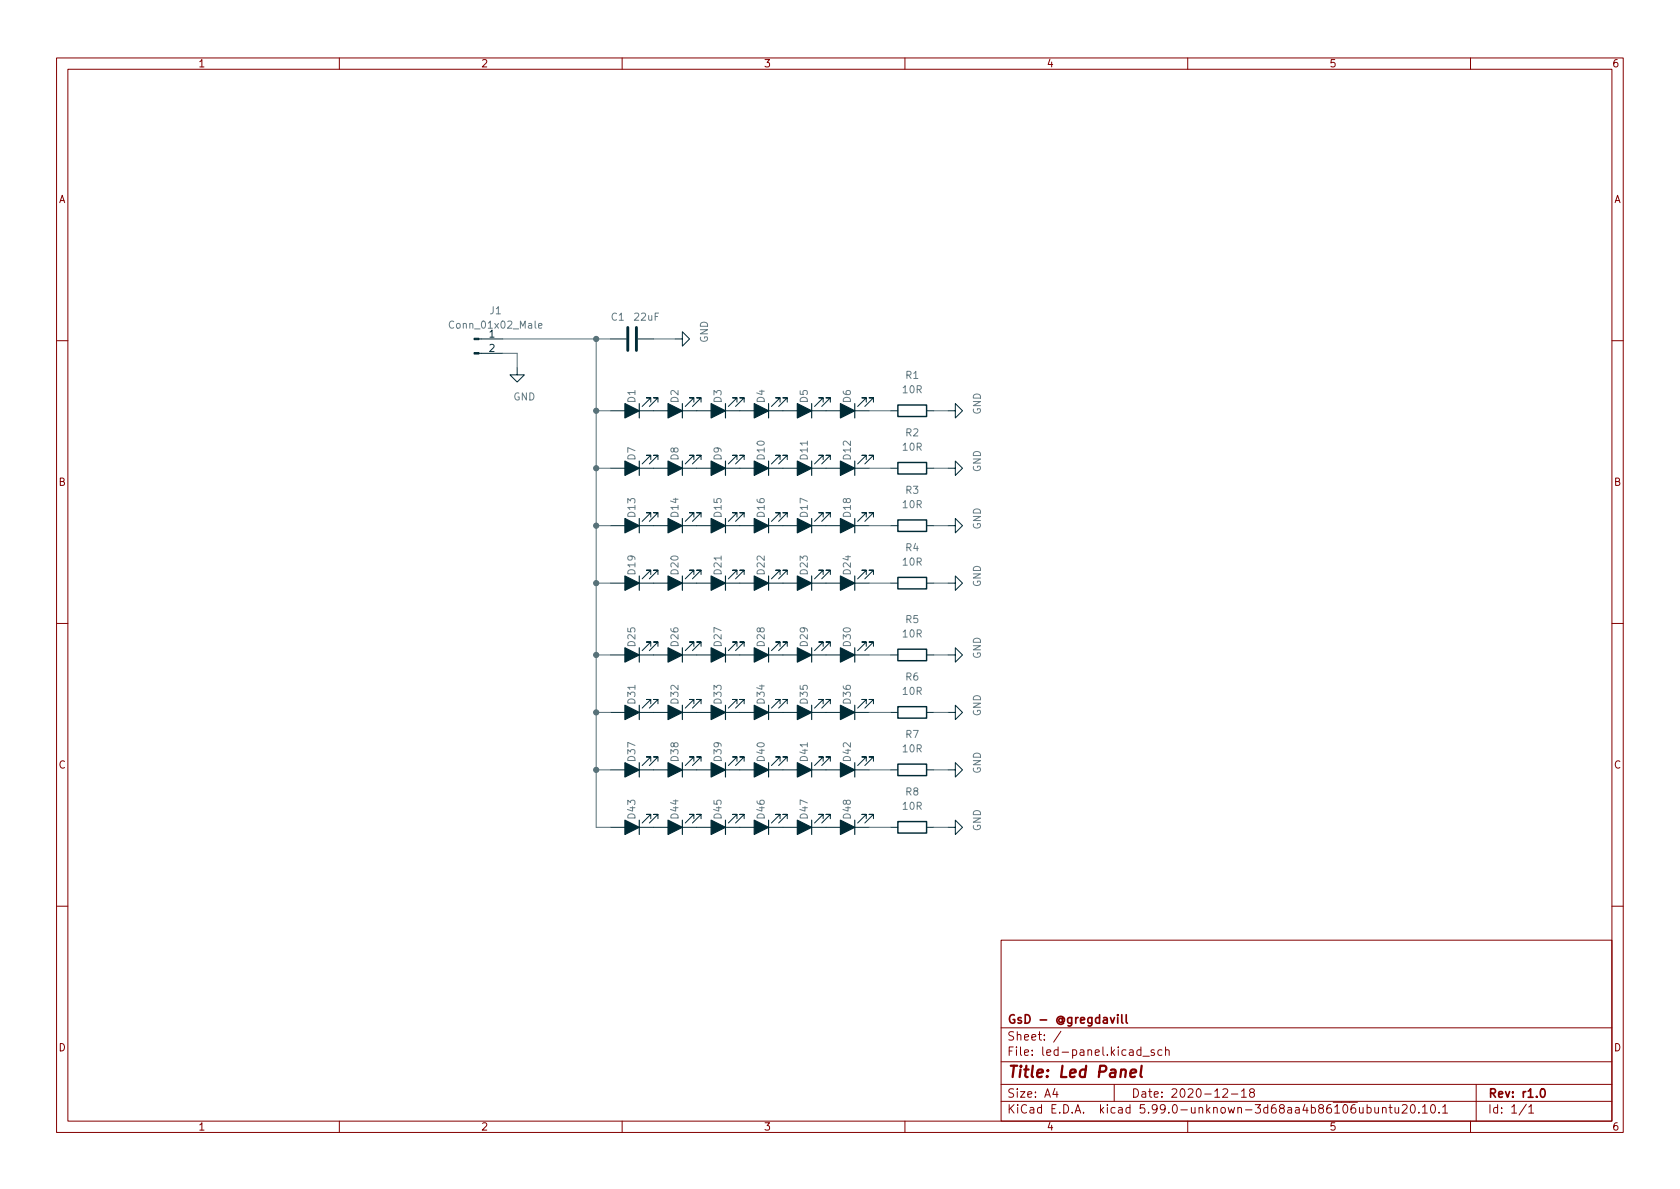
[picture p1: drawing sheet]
<svg xmlns="http://www.w3.org/2000/svg" width="297mm" height="210mm" viewBox="0 0 297 210" stroke-linecap="round" stroke-linejoin="round" font-family="sans-serif">
<g fill="none" stroke="#840000" stroke-width=".18">
<path d="M10 10.2h277v190.1h-277zM12 12.2h273v186.1h-273zM60 10.2v2M110 10.2v2M160 10.2v2M210 10.2v2M260 10.2v2M10 60.2h2M285 60.2h2M10 110.2h2M285 110.2h2M10 160.2h2"/>
<path d="M177 166.3h108v32h-108zM285 160.2h2M60 198.3v2M110 198.3v2M160 198.3v2M177 194.8h108M177 191.8h108M177 187.8h108M177 181.8h108M186.5 192.5l-.4 1h1M186.9 193v1M187.6 182.4l-1.3 1.9"/>
<path d="M197 191.8v3M201.7 185.7l-.4-.1-.3 .3v.4l.1 .3h.6M201.7 185.1v1.5M202.1 186.8h1.1M204.1 185.7l-.4-.1-.2 .2 .1 .3 .5 .1v.4h-.6M205.4 185.7l-.4-.1-.3 .3v.4l.2 .3h.5M206.1 185.8l.2-.2 .3 .1 .1 .9M206.1 185.1v1.5M210 198.3v2M216.2 192.7l.6-.2 .2 .2 .1 .3-1 1h1M217.7 193.5h1.2M219.5 193l.4-.5v1.5"/>
<path d="M219.5 194h.9M221.2 193.2l-.3-.3 .1-.2 .2-.2 .4 .1 .2 .2-.1 .2-.6 .2-.2 .3 .1 .4 .2 .1h.3l.3-.3-.1-.4-.2-.1M243.1 195.8v1h.4l.2-.1M243.7 195.8v1M244.4 196l.2-.2 .4 .1 .1 .9M244.4 195.8v1M245.6 195.8h.5M245.8 195.3v1.3l.3 .2M246.6 195.8l.1 1h.4l.2-.1M247.3 195.8v1M247.9 195.5l.6-.2 .2 .2 .1 .3-.9 1h.9M249.6 195.4l.1-.1a.81 .81 0 0 1 .6 .7 .81 .81 0 0 1-.3 .8h-.1a.81 .81 0 0 1-.6-.6 .81 .81 0 0 1 .3-.8z"/>
<path d="M250.9 196.7v.1M251.5 195.8l.4-.5v1.5M251.5 196.8h.9M253.1 195.4l.2-.1a.81 .81 0 0 1 .6 .7 .81 .81 0 0 1-.3 .8h-.2a.81 .81 0 0 1-.5-.6 .81 .81 0 0 1 .2-.8zM254.4 196.7v.1M255.1 195.8l.4-.5v1.5M255.1 196.8h.8M260 198.3v2M261 191.8v6.5M269.9 195.3l-1.3 1.9M270.3 195.8l.4-.5v1.5M270.3 196.8h.9"/>
</g>
<path d="M196.3 179.9l.4 1 .4-1M197.6 179.4v.2M197.6 179.9v1M198.3 179.4v1.3l.3 .2M199.1 179.4v1.3l.2 .2M272.6 192.6l.1-.1a.81 .81 0 0 1 .6 .7 .81 .81 0 0 1-.3 .8h-.2a.82 .82 0 0 1-.5-.6 .82 .82 0 0 1 .3-.8z" fill="none" stroke="#840000" stroke-width=".3"/>
<path d="M199.9 189.8l1-.2-.1-.4-.5-.1-.4 .3v1l.2 .1 .6-.1M201.9 188.5l-.3 1.7 .3 .3" fill="none" stroke="#840000" stroke-width=".4"/>
<g fill="none" stroke="#002b36" stroke-width=".2">
<path d="M113 71.4v2.5M120.6 71.4v2.5M128.3 71.4v2.5M135.9 71.4v2.5M143.5 71.4v2.5M151.1 71.4v2.5M113 81.5v2.6M113 91.7v2.5M120.6 81.5v2.6M120.6 91.7v2.5M128.3 81.5v2.6M128.3 91.7v2.5"/>
<path d="M135.9 81.5v2.6M135.9 91.7v2.5M143.5 81.5v2.6M143.5 91.7v2.5M151.1 81.5v2.6M151.1 91.7v2.5M113 101.8v2.6M113 114.5v2.6M120.6 101.8v2.6M120.6 114.5v2.6M128.3 101.8v2.6M128.3 114.5v2.6"/>
<path d="M135.9 101.8v2.6M135.9 114.5v2.6M143.5 101.8v2.6M143.5 114.5v2.6M151.1 101.8v2.6M151.1 114.5v2.6M113 124.7v2.5M113 134.9v2.5M120.6 124.7v2.5M120.6 134.9v2.5M128.3 124.7v2.5M128.3 134.9v2.5"/>
<path d="M135.9 124.7v2.5M135.9 134.9v2.5M143.5 124.7v2.5M143.5 134.9v2.5M151.1 124.7v2.5M151.1 134.9v2.5M113 145v2.6M120.6 145v2.6M128.3 145v2.6M135.9 145v2.6M143.5 145v2.6M151.1 145v2.6"/>
</g>
<g fill="none" stroke="#002b36" stroke-width=".18">
<path d="M84.7 59.9h4.2M107.9 59.9h2.8M112.8 59.9h2.8M119.4 59.9h1.2v-1.2l1.3 1.2-1.3 1.3v-1.3M84.7 62.5h4.2M91.4 65v1.3h1.3l-1.3 1.3-1.2-1.3h1.2M107.9 72.6h45.8M115.1 71.1v-.7h-.8h.8l-1.6 1.5M116.3 71.1v-.7h-.7h.7l-1.5 1.5M122.7 71.1v-.7h-.8h.8l-1.5 1.5M124 71.1v-.7h-.8h.8l-1.6 1.5M130.3 71.1v-.7h-.8h.8l-1.5 1.5"/>
<path d="M131.6 71.1v-.7h-.8h.8l-1.6 1.5M137.9 71.1v-.7h-.7h.7l-1.5 1.5M139.2 71.1v-.7h-.8h.8l-1.5 1.5M145.5 71.1v-.7h-.7h.7l-1.5 1.5M146.8 71.1v-.7h-.8h.8l-1.5 1.5M153.2 71.1v-.7h-.8h.8l-1.6 1.5M154.4 71.1v-.7h-.7h.7l-1.5 1.5M157.5 72.6h1.2M163.8 72.6h1.3M167.6 72.6h1.3v-1.2l1.3 1.2-1.3 1.3v-1.3M107.9 82.8h45.8M107.9 93h45.8"/>
<path d="M115.1 91.4v-.7h-.8h.8l-1.6 1.5M115.1 81.3v-.8h-.8h.8l-1.6 1.5M116.3 91.4v-.7h-.7h.7l-1.5 1.5M116.3 81.3v-.8h-.7h.7l-1.5 1.5M122.7 81.3v-.8h-.8h.8l-1.5 1.5M122.7 91.4v-.7h-.8h.8l-1.5 1.5M124 81.3v-.8h-.8h.8l-1.6 1.5M124 91.4v-.7h-.8h.8l-1.6 1.5M130.3 81.3v-.8h-.8h.8l-1.5 1.5M130.3 91.4v-.7h-.8h.8l-1.5 1.5M131.6 81.3v-.8h-.8h.8l-1.6 1.5M131.6 91.4v-.7h-.8h.8l-1.6 1.5"/>
<path d="M137.9 81.3v-.8h-.7h.7l-1.5 1.5M137.9 91.4v-.7h-.7h.7l-1.5 1.5M139.2 81.3v-.8h-.8h.8l-1.5 1.5M139.2 91.4v-.7h-.8h.8l-1.5 1.5M145.5 81.3v-.8h-.7h.7l-1.5 1.5M145.5 91.4v-.7h-.7h.7l-1.5 1.5M146.8 81.3v-.8h-.8h.8l-1.5 1.5M146.8 91.4v-.7h-.8h.8l-1.5 1.5M153.2 81.3v-.8h-.8h.8l-1.6 1.5M153.2 91.4v-.7h-.8h.8l-1.6 1.5M154.4 81.3v-.8h-.7h.7l-1.5 1.5M154.4 91.4v-.7h-.7h.7l-1.5 1.5"/>
<path d="M157.5 82.8h1.2M157.5 93h1.2M163.8 82.8h1.3M163.8 93h1.3M167.6 93h1.3v-1.3l1.3 1.3-1.3 1.2v-1.2M167.6 82.8h1.3v-1.3l1.3 1.3-1.3 1.3v-1.3M107.9 103.1h45.8M107.9 115.8h45.8M115.1 101.6v-.8h-.8h.8l-1.6 1.6M115.1 114.3v-.8h-.8h.8l-1.6 1.6M116.3 101.6v-.8h-.7h.7l-1.5 1.6M116.3 114.3v-.8h-.7h.7l-1.5 1.6"/>
<path d="M122.7 114.3v-.8h-.8h.8l-1.5 1.6M122.7 101.6v-.8h-.8h.8l-1.5 1.6M124 114.3v-.8h-.8h.8l-1.6 1.6M124 101.6v-.8h-.8h.8l-1.6 1.6M130.3 114.3v-.8h-.8h.8l-1.5 1.6M130.3 101.6v-.8h-.8h.8l-1.5 1.6M131.6 114.3v-.8h-.8h.8l-1.6 1.6M131.6 101.6v-.8h-.8h.8l-1.6 1.6M137.9 101.6v-.8h-.7h.7l-1.5 1.6M137.9 114.3v-.8h-.7h.7l-1.5 1.6M139.2 101.6v-.8h-.8h.8l-1.5 1.6M139.2 114.3v-.8h-.8h.8l-1.5 1.6"/>
<path d="M145.5 101.6v-.8h-.7h.7l-1.5 1.6M145.5 114.3v-.8h-.7h.7l-1.5 1.6M146.8 101.6v-.8h-.8h.8l-1.5 1.6M146.8 114.3v-.8h-.8h.8l-1.5 1.6M153.2 114.3v-.8h-.8h.8l-1.6 1.6M153.2 101.6v-.8h-.8h.8l-1.6 1.6M154.4 114.3v-.8h-.7h.7l-1.5 1.6M154.4 101.6v-.8h-.7h.7l-1.5 1.6M157.5 103.1h1.2M157.5 115.8h1.2M163.8 103.1h1.3M163.8 115.8h1.3"/>
<path d="M167.6 115.8h1.3v-1.3l1.3 1.3-1.3 1.3v-1.3M167.6 103.1h1.3v-1.3l1.3 1.3-1.3 1.3v-1.3M107.9 136.1h45.8M107.9 126h45.8M115.1 134.6v-.7h-.8h.8l-1.6 1.5M115.1 124.5v-.8h-.8h.8l-1.6 1.5M116.3 134.6v-.7h-.7h.7l-1.5 1.5M116.3 124.5v-.8h-.7h.7l-1.5 1.5M122.7 124.5v-.8h-.8h.8l-1.5 1.5M122.7 134.6v-.7h-.8h.8l-1.5 1.5M124 124.5v-.8h-.8h.8l-1.6 1.5M124 134.6v-.7h-.8h.8l-1.6 1.5"/>
<path d="M130.3 124.5v-.8h-.8h.8l-1.5 1.5M130.3 134.6v-.7h-.8h.8l-1.5 1.5M131.6 124.5v-.8h-.8h.8l-1.6 1.5M131.6 134.6v-.7h-.8h.8l-1.6 1.5M137.9 124.5v-.8h-.7h.7l-1.5 1.5M137.9 134.6v-.7h-.7h.7l-1.5 1.5M139.2 124.5v-.8h-.8h.8l-1.5 1.5M139.2 134.6v-.7h-.8h.8l-1.5 1.5M145.5 124.5v-.8h-.7h.7l-1.5 1.5M145.5 134.6v-.7h-.7h.7l-1.5 1.5M146.8 124.5v-.8h-.8h.8l-1.5 1.5M146.8 134.6v-.7h-.8h.8l-1.5 1.5"/>
<path d="M153.2 134.6v-.7h-.8h.8l-1.6 1.5M153.2 124.5v-.8h-.8h.8l-1.6 1.5M154.4 134.6v-.7h-.7h.7l-1.5 1.5M154.4 124.5v-.8h-.7h.7l-1.5 1.5M157.5 136.1h1.2M157.5 126h1.2M163.8 136.1h1.3M163.8 126h1.3M167.6 126h1.3v-1.3l1.3 1.3-1.3 1.2v-1.2M167.6 136.1h1.3v-1.2l1.3 1.2-1.3 1.3v-1.3M107.9 146.3h45.8M115.1 144.8v-.8h-.8h.8l-1.6 1.5"/>
<path d="M116.3 144.8v-.8h-.7h.7l-1.5 1.5M122.7 144.8v-.8h-.8h.8l-1.5 1.5M124 144.8v-.8h-.8h.8l-1.6 1.5M130.3 144.8v-.8h-.8h.8l-1.5 1.5M131.6 144.8v-.8h-.8h.8l-1.6 1.5M137.9 144.8v-.8h-.7h.7l-1.5 1.5M139.2 144.8v-.8h-.8h.8l-1.5 1.5M145.5 144.8v-.8h-.7h.7l-1.5 1.5M146.8 144.8v-.8h-.8h.8l-1.5 1.5M153.2 144.8v-.8h-.8h.8l-1.6 1.5M154.4 144.8v-.8h-.7h.7l-1.5 1.5M157.5 146.3h1.2"/>
<path d="M163.8 146.3h1.3M167.6 146.3h1.3v-1.3l1.3 1.3-1.3 1.3v-1.3"/>
</g>
<g fill="#002b36" stroke="#002b36" stroke-width=".2">
<path d="M148.6 134.9l2.5 1.2-2.5 1.3z"/>
<path d="M141 81.5l2.5 1.3-2.5 1.3z"/>
<path d="M141 91.7l2.5 1.3-2.5 1.2z"/>
<path d="M141 71.4l2.5 1.2-2.5 1.3z"/>
<path d="M133.3 101.8l2.6 1.3-2.6 1.3z"/>
<path d="M133.3 81.5l2.6 1.3-2.6 1.3z"/>
<path d="M133.3 71.4l2.6 1.2-2.6 1.3z"/>
<path d="M133.3 91.7l2.6 1.3-2.6 1.2z"/>
<path d="M148.6 124.7l2.5 1.3-2.5 1.2z"/>
<path d="M148.6 145l2.5 1.3-2.5 1.3z"/>
<path d="M141 101.8l2.5 1.3-2.5 1.3z"/>
<path d="M148.6 114.5l2.5 1.3-2.5 1.3z"/>
<path d="M141 145l2.5 1.3-2.5 1.3z"/>
<path d="M110.5 134.9l2.5 1.2-2.5 1.3z"/>
<path d="M133.3 145l2.6 1.3-2.6 1.3z"/>
<path d="M133.3 124.7l2.6 1.3-2.6 1.2z"/>
<path d="M133.3 134.9l2.6 1.2-2.6 1.3z"/>
<path d="M133.3 114.5l2.6 1.3-2.6 1.3z"/>
<path d="M141 124.7l2.5 1.3-2.5 1.2z"/>
<path d="M141 114.5l2.5 1.3-2.5 1.3z"/>
<path d="M141 134.9l2.5 1.2-2.5 1.3z"/>
<path d="M148.6 101.8l2.5 1.3-2.5 1.3z"/>
<path d="M148.6 81.5l2.5 1.3-2.5 1.3z"/>
<path d="M148.6 71.4l2.5 1.2-2.5 1.3z"/>
<path d="M148.6 91.7l2.5 1.3-2.5 1.2z"/>
<path d="M118.1 114.5l2.5 1.3-2.5 1.3z"/>
<path d="M118.1 81.5l2.5 1.3-2.5 1.3z"/>
<path d="M118.1 71.4l2.5 1.2-2.5 1.3z"/>
<path d="M118.1 91.7l2.5 1.3-2.5 1.2z"/>
<path d="M118.1 101.8l2.5 1.3-2.5 1.3z"/>
<path d="M125.7 114.5l2.6 1.3-2.6 1.3z"/>
<path d="M125.7 124.7l2.6 1.3-2.6 1.2z"/>
<path d="M125.7 145l2.6 1.3-2.6 1.3z"/>
<path d="M125.7 134.9l2.6 1.2-2.6 1.3z"/>
<path d="M118.1 124.7l2.5 1.3-2.5 1.2z"/>
<path d="M118.1 134.9l2.5 1.2-2.5 1.3z"/>
<path d="M118.1 145l2.5 1.3-2.5 1.3z"/>
<path d="M110.5 91.7l2.5 1.3-2.5 1.2z"/>
<path d="M110.5 81.5l2.5 1.3-2.5 1.3z"/>
<path d="M110.5 71.4l2.5 1.2-2.5 1.3z"/>
<path d="M110.5 101.8l2.5 1.3-2.5 1.3z"/>
<path d="M110.5 124.7l2.5 1.3-2.5 1.2z"/>
<path d="M110.5 114.5l2.5 1.3-2.5 1.3z"/>
<path d="M110.5 145l2.5 1.3-2.5 1.3z"/>
<path d="M125.7 81.5l2.6 1.3-2.6 1.3z"/>
<path d="M125.7 91.7l2.6 1.3-2.6 1.2z"/>
<path d="M125.7 101.8l2.6 1.3-2.6 1.3z"/>
<path d="M125.7 71.4l2.6 1.2-2.6 1.3z"/>
</g>
<path d="M158.7 71.6h5.1v2.1h-5.1zM158.7 91.9h5.1v2.1h-5.1zM158.7 81.8h5.1v2h-5.1zM158.7 102.1h5.1v2h-5.1zM158.7 114.8h5.1v2h-5.1zM158.7 135.1h5.1v2.1h-5.1zM158.7 125h5.1v2h-5.1zM158.7 145.3h5.1v2h-5.1z" fill="none" stroke="#002b36" stroke-width=".25"/>
<path d="M111 57.9v4.1M112.5 57.9v4.1" fill="none" stroke="#002b36" stroke-width=".51"/>
<g fill="#002b36" stroke="#002b36" stroke-width=".18">
<path d="M83.8 62.4h.9v.2h-.9z"/>
<path d="M83.8 59.8h.9v.3h-.9z"/>
</g>
<path d="M95.2 57.6l.6-.1v-.2l-.4-.1-.2 .2 .1 .6h.5" fill="none" stroke="#657b83" stroke-width=".18"/>
<g fill="none" stroke="#586e75" stroke-width=".18">
<path d="M88.9 59.9h19M105.4 59.9v86.4h2.5M115.6 59.9h3.8M88.9 62.5h2.5v2.5M105.4 72.6h2.5M153.7 72.6h3.8M165.1 72.6h2.5M105.4 82.8h2.5M105.4 93h2.5M153.7 82.8h3.8M153.7 93h3.8M165.1 82.8h2.5"/>
<path d="M165.1 93h2.5M105.4 103.1h2.5M105.4 115.8h2.5M153.7 103.1h3.8M153.7 115.8h3.8M165.1 103.1h2.5M165.1 115.8h2.5M105.4 136.1h2.5M105.4 126h2.5M153.7 136.1h3.8M153.7 126h3.8M165.1 136.1h2.5"/>
<path d="M165.1 126h2.5M153.7 146.3h3.8M165.1 146.3h2.5"/>
</g>
<g fill="#586e75" stroke="#586e75" stroke-width=".18">
<circle cx="105.4" cy="59.9" r=".46"/>
<circle cx="105.4" cy="103.1" r=".46"/>
<circle cx="105.4" cy="115.8" r=".46"/>
<circle cx="105.4" cy="126" r=".46"/>
<circle cx="105.4" cy="136.1" r=".46"/>
<circle cx="105.4" cy="82.8" r=".46"/>
<circle cx="105.4" cy="72.6" r=".46"/>
<circle cx="105.4" cy="93" r=".46"/>
</g>
<text font-size="2.8" fill="#840000" x="178" y="190.6">Title: Led Panel</text>
<g font-size="2.1" fill="#840000">
<text x="178" y="184">Sheet: /</text>
<text x="178" y="181">GsD - @gregdavill</text>
<text x="178" y="186.7">File: led-panel.kicad_sch</text>
<text x="178" y="196.9">KiCad E.D.A. kicad 5.99.0-unknown-3d68aa4b86~106~ubuntu20.10.1</text>
<text x="178" y="194.1">Size: A4</text>
<text x="200" y="194.1">Date: 2020-12-18</text>
<text x="263" y="194.1">Rev: r1.0</text>
<text x="263" y="196.9">Id: 1/1</text>
</g>
<g font-size="1.8" fill="#840000">
<text x="35" y="11.9">1</text>
<text x="85" y="11.9">2</text>
<text x="135" y="11.9">3</text>
<text x="185" y="11.9">4</text>
<text x="235" y="11.9">5</text>
<text x="285" y="11.9">6</text>
<text x="10.3" y="35.9">A</text>
<text x="285.3" y="35.9">A</text>
<text x="10.3" y="85.9">B</text>
<text x="285.3" y="85.9">B</text>
<text x="10.3" y="135.9">C</text>
<text x="285.3" y="135.9">C</text>
<text x="10.3" y="185.9">D</text>
<text x="285.3" y="185.9">D</text>
<text x="35" y="199.9">1</text>
<text x="85" y="199.9">2</text>
<text x="135" y="199.9">3</text>
<text x="185" y="199.9">4</text>
<text x="235" y="199.9">5</text>
<text x="285" y="199.9">6</text>
</g>
<g font-size="1.8" fill="#657b83">
<text x="80" y="58.1">Conn_01x02_Male</text>
<text x="86.5" y="59.7">1</text>
<text x="86.6" y="55.6">J1</text>
<text x="108.1" y="56.7">C1</text>
<text x="112.2" y="56.7">22uF</text>
<text x="125.2" y="60.6" transform="rotate(-90 125.2 60.6)">GND</text>
<text x="90.7" y="70.8">GND</text>
<text x="112.3" y="71.2" transform="rotate(-90 112.3 71.2)">D1</text>
<text x="119.9" y="71.2" transform="rotate(-90 119.9 71.2)">D2</text>
<text x="127.6" y="71.2" transform="rotate(-90 127.6 71.2)">D3</text>
<text x="135.2" y="71.2" transform="rotate(-90 135.2 71.2)">D4</text>
<text x="142.8" y="71.2" transform="rotate(-90 142.8 71.2)">D5</text>
<text x="150.4" y="71.2" transform="rotate(-90 150.4 71.2)">D6</text>
<text x="159.7" y="69.5">10R</text>
<text x="160.2" y="67">R1</text>
<text x="160.2" y="77.2">R2</text>
<text x="173.4" y="73.3" transform="rotate(-90 173.4 73.3)">GND</text>
<text x="112.3" y="81.3" transform="rotate(-90 112.3 81.3)">D7</text>
<text x="119.9" y="81.3" transform="rotate(-90 119.9 81.3)">D8</text>
<text x="127.6" y="81.3" transform="rotate(-90 127.6 81.3)">D9</text>
<text x="135.2" y="81.2" transform="rotate(-90 135.2 81.2)">D10</text>
<text x="142.8" y="81.2" transform="rotate(-90 142.8 81.2)">D11</text>
<text x="150.4" y="81.2" transform="rotate(-90 150.4 81.2)">D12</text>
<text x="159.7" y="79.7">10R</text>
<text x="173.4" y="83.5" transform="rotate(-90 173.4 83.5)">GND</text>
<text x="159.7" y="89.9">10R</text>
<text x="160.2" y="87.3">R3</text>
<text x="112.3" y="91.4" transform="rotate(-90 112.3 91.4)">D13</text>
<text x="119.9" y="91.4" transform="rotate(-90 119.9 91.4)">D14</text>
<text x="127.6" y="91.4" transform="rotate(-90 127.6 91.4)">D15</text>
<text x="135.2" y="91.4" transform="rotate(-90 135.2 91.4)">D16</text>
<text x="142.8" y="91.4" transform="rotate(-90 142.8 91.4)">D17</text>
<text x="150.4" y="91.4" transform="rotate(-90 150.4 91.4)">D18</text>
<text x="173.4" y="93.7" transform="rotate(-90 173.4 93.7)">GND</text>
<text x="112.3" y="101.5" transform="rotate(-90 112.3 101.5)">D19</text>
<text x="119.9" y="101.5" transform="rotate(-90 119.9 101.5)">D20</text>
<text x="127.6" y="101.5" transform="rotate(-90 127.6 101.5)">D21</text>
<text x="135.2" y="101.5" transform="rotate(-90 135.2 101.5)">D22</text>
<text x="142.8" y="101.5" transform="rotate(-90 142.8 101.5)">D23</text>
<text x="150.4" y="101.5" transform="rotate(-90 150.4 101.5)">D24</text>
<text x="159.7" y="100">10R</text>
<text x="160.2" y="97.5">R4</text>
<text x="173.4" y="103.8" transform="rotate(-90 173.4 103.8)">GND</text>
<text x="159.7" y="112.7">10R</text>
<text x="160.2" y="110.2">R5</text>
<text x="112.3" y="114.2" transform="rotate(-90 112.3 114.2)">D25</text>
<text x="119.9" y="114.2" transform="rotate(-90 119.9 114.2)">D26</text>
<text x="127.6" y="114.2" transform="rotate(-90 127.6 114.2)">D27</text>
<text x="135.2" y="114.2" transform="rotate(-90 135.2 114.2)">D28</text>
<text x="142.8" y="114.2" transform="rotate(-90 142.8 114.2)">D29</text>
<text x="150.4" y="114.2" transform="rotate(-90 150.4 114.2)">D30</text>
<text x="173.4" y="116.5" transform="rotate(-90 173.4 116.5)">GND</text>
<text x="112.3" y="124.4" transform="rotate(-90 112.3 124.4)">D31</text>
<text x="119.9" y="124.4" transform="rotate(-90 119.9 124.4)">D32</text>
<text x="127.6" y="124.4" transform="rotate(-90 127.6 124.4)">D33</text>
<text x="135.2" y="124.4" transform="rotate(-90 135.2 124.4)">D34</text>
<text x="142.8" y="124.4" transform="rotate(-90 142.8 124.4)">D35</text>
<text x="150.4" y="124.4" transform="rotate(-90 150.4 124.4)">D36</text>
<text x="159.7" y="122.9">10R</text>
<text x="160.2" y="120.3">R6</text>
<text x="160.2" y="130.5">R7</text>
<text x="173.4" y="126.7" transform="rotate(-90 173.4 126.7)">GND</text>
<text x="112.3" y="134.6" transform="rotate(-90 112.3 134.6)">D37</text>
<text x="119.9" y="134.6" transform="rotate(-90 119.9 134.6)">D38</text>
<text x="127.6" y="134.6" transform="rotate(-90 127.6 134.6)">D39</text>
<text x="135.2" y="134.6" transform="rotate(-90 135.2 134.6)">D40</text>
<text x="142.8" y="134.6" transform="rotate(-90 142.8 134.6)">D41</text>
<text x="150.4" y="134.6" transform="rotate(-90 150.4 134.6)">D42</text>
<text x="159.7" y="133">10R</text>
<text x="173.4" y="136.8" transform="rotate(-90 173.4 136.8)">GND</text>
<text x="159.7" y="143.2">10R</text>
<text x="160.2" y="140.7">R8</text>
<text x="112.3" y="144.7" transform="rotate(-90 112.3 144.7)">D43</text>
<text x="119.9" y="144.7" transform="rotate(-90 119.9 144.7)">D44</text>
<text x="127.6" y="144.7" transform="rotate(-90 127.6 144.7)">D45</text>
<text x="135.2" y="144.7" transform="rotate(-90 135.2 144.7)">D46</text>
<text x="142.8" y="144.7" transform="rotate(-90 142.8 144.7)">D47</text>
<text x="150.4" y="144.7" transform="rotate(-90 150.4 144.7)">D48</text>
<text x="173.4" y="147" transform="rotate(-90 173.4 147)">GND</text>
</g>
<text font-size="1.8" fill="#073642" x="86.5" y="62.2">2</text>
</svg>
